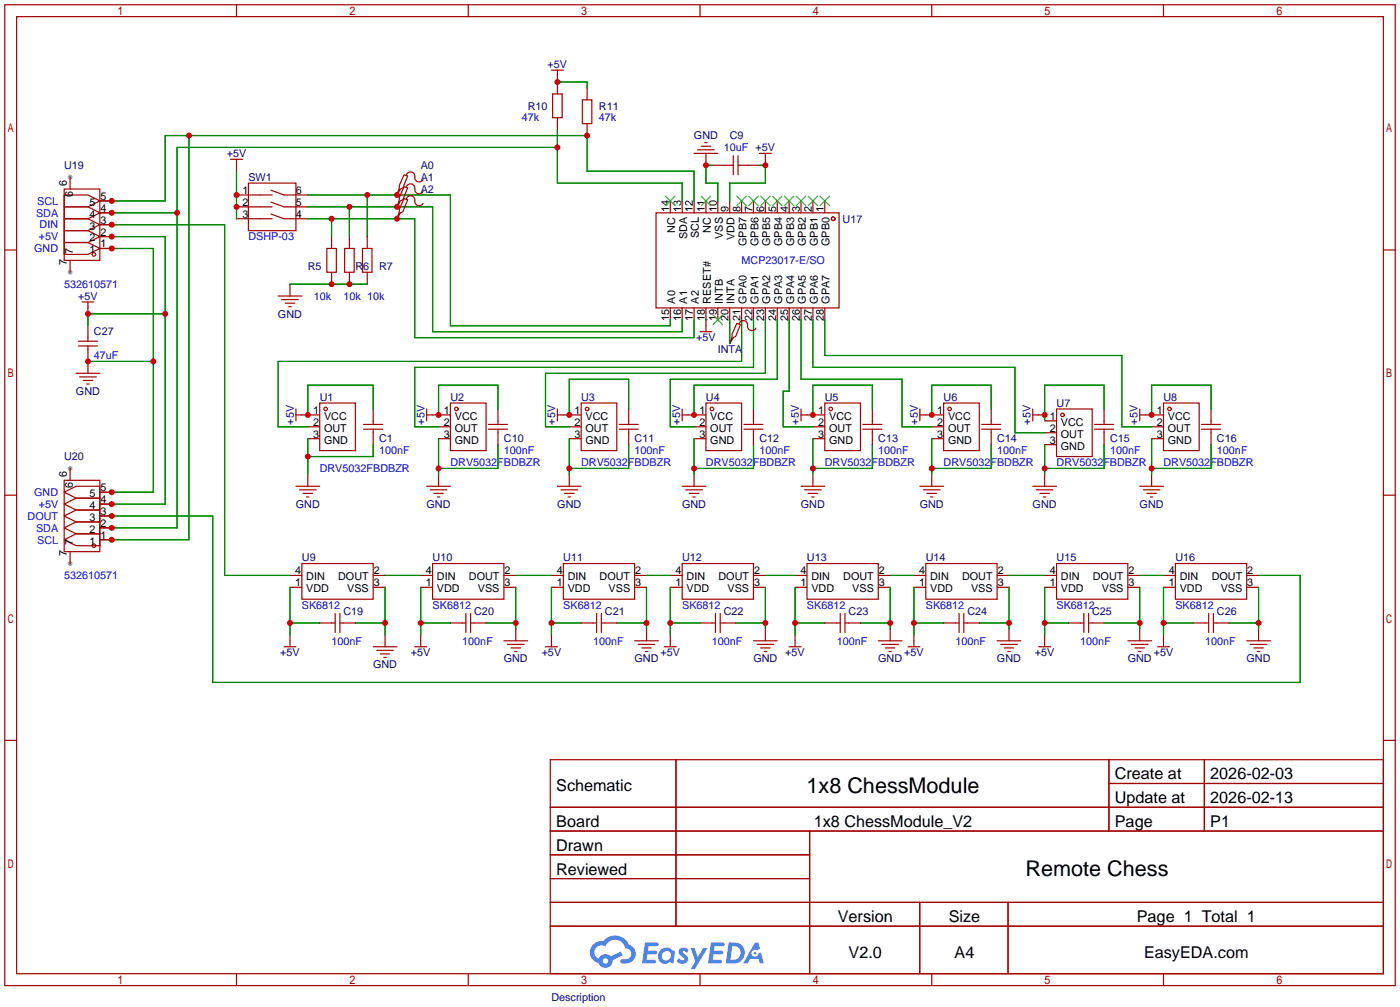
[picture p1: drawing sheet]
<svg xmlns="http://www.w3.org/2000/svg" width="299mm" height="215mm" viewBox="0 0 299 215" stroke-linecap="round" stroke-linejoin="round" font-family="sans-serif">
<g fill="#999">
<circle cx="15" cy="37.8" r=".51"/>
<circle cx="15" cy="58.2" r=".51"/>
<circle cx="15" cy="100.1" r=".51"/>
<circle cx="15" cy="120.4" r=".51"/>
</g>
<g fill="none" stroke="#a10000" stroke-width=".25">
<path d="M1 1h297.2v209.6h-297.2zM3.6 3.6h292.1v204.4h-292.1zM50.5 1v2.6M100.1 1v2.6M149.6 1v2.6M199.1 1v2.6M248.7 1v2.6M1 53.4h2.6M295.7 53.4h2.5M1 105.8h2.6M295.7 105.8h2.5M1 158.2h2.6"/>
<path d="M295.7 158.2h2.5M117.6 162.3h178.1v45.7h-178.1zM117.6 172.5h178.1M117.6 177.5h178.1M144.5 162.3v35.6M173 177.5v30.5M237 162.3v15.2M237 167.4h58.7M257.4 162.3v15.2M117.6 182.6h55.4M117.6 192.8h178.1M117.6 187.7h55.4"/>
<path d="M117.6 197.9h178.1M196.6 192.8v15.2M215.4 192.8v15.2M50.5 208v2.6M100.1 208v2.6M149.6 208v2.6M199.1 208v2.6M248.7 208v2.6"/>
</g>
<g fill="#5487ff">
<path d="M145.3 202.7a1.3 1.3 0 0 1 1.9 .3l-.4 .6a.54 .54 0 0 0-.9-.2l.1 .2a1.34 1.34 0 0 1 .9 1.8 1.47 1.47 0 0 1-2.3-.1l.5-.6 .8 .5a.31 .31 0 0 0 .4-.3 .31 .31 0 0 0-.3-.4 1.12 1.12 0 0 1-.7-1.8z"/>
<path d="M147.6 202.5h.9l.6 2 1.2-2h.9l-2.7 4.6h-.9l1-1.7z"/>
<path d="M137.8 201.4h1.7a1.31 1.31 0 0 1 1.2 .2 .4 .4 0 0 1-.3 .5l-1.8 .1-.1 .9h1.6a.4 .4 0 0 1 .4 .4 .4 .4 0 0 1-.5 .4h-1.6l-.2 1.2h1.4a.46 .46 0 0 1 .5 0 .46 .46 0 0 1 .1 .5l-.4 .2h-2.6z"/>
<path d="M151.9 201.4h1.7a1.32 1.32 0 0 1 1.2 .2 .39 .39 0 0 1-.3 .5l-1.8 .1-.1 .9h1.6a.4 .4 0 0 1 .4 .4 .4 .4 0 0 1-.4 .4h-1.7l-.2 1.2h1.4a.46 .46 0 0 1 .5 0 .46 .46 0 0 1 .1 .5l-.4 .2h-2.6z"/>
<path d="M161.3 201.4h.8l.3 1.3-.6 .4a.75 .75 0 0 0-1.1 .3 .75 .75 0 0 0 .5 1 .75 .75 0 0 0 .9-.7l.5-.2 .6 2.3h-.8l-.3-.9h-1.8l-.5 .9h-1z"/>
<path d="M155.7 201.4l-.6 4.4h1.5a2.27 2.27 0 0 0 2.6-2.2 2.27 2.27 0 0 0-2.7-2.2zM156.5 202.1a1.5 1.5 0 0 1 1.8 1.6 1.5 1.5 0 0 1-1.9 1.4h-.3z"/>
<path d="M141.2 203a1.6 1.6 0 0 0-.3 2.3 1.6 1.6 0 0 0 2.3 .2l.7 .3 .3-2.4-.1-.3-.5-.1a1.58 1.58 0 0 0-2.4 0zM141.8 203.5a.98 .98 0 0 1 1.6 .4 .98 .98 0 0 1-1.1 1.3 .94 .94 0 0 1-.9-.7 .94 .94 0 0 1 .4-1z"/>
<path d="M126.8 201.8a2.37 2.37 0 0 0 1.1 4 1.54 1.54 0 0 0 1.8 1 1.54 1.54 0 0 0 1.2-1.6l2.2-1.1-.5-.8-2 1a1.57 1.57 0 0 0-2.7 .5 1.5 1.5 0 0 1-.7-2.1 1.5 1.5 0 0 1 2.2-.5 2.23 2.23 0 0 1 2.3-1.4 2.23 2.23 0 0 1 2 1.8 1.16 1.16 0 0 1 1.2 1.1 1.16 1.16 0 0 1-1.1 1.2h-.7a.47 .47 0 0 0-.5 .4 .47 .47 0 0 0 .4 .5 2.17 2.17 0 0 0 2.5-.9 2.17 2.17 0 0 0-.3-2.7l-.8-.4a3.2 3.2 0 0 0-5.5-.7l-1.1 .1zM128.8 205.3a.6 .6 0 0 1 1.2 0 .6 .6 0 0 1-1.2 0z"/>
<circle cx="161.4" cy="203.6" r=".28"/>
</g>
<g fill="none" stroke="#a10000" stroke-width=".25">
<path d="M117.9 15h2.5M119.1 15v5.1M125.5 18.8v2.5M15 37.8v2.6M49.3 34h2.5M50.5 34v2.6M53.1 39.1h10.1v10.2h-10.1zM86.4 37.3l.7 .3-1 2.5-.5 .3-.8 1.3 .5-1.6v-.5zM86.4 39.9l.7 .2-1 2.6-.5 .2-.8 1.3 .5-1.5v-.5zM86.9 37.3a.93 .93 0 0 1 1.1-.5 .93 .93 0 0 1 .6 1 .94 .94 0 0 0 .7 1 .94 .94 0 0 0 1.1-.4M86.9 39.9a.93 .93 0 0 1 1.1-.6 .93 .93 0 0 1 .6 1.1 .94 .94 0 0 0 .7 1 .94 .94 0 0 0 1.1-.5M118.1 20.1h2v5h-2z"/>
<path d="M119.1 25.1v2.6M124.5 21.3h2v5.1h-2zM125.5 26.4v2.6M148.3 32.8h5.1M149.1 32h3.6M149.9 31.2h2M150.6 30.5h.5M150.9 32.8v2.5M152.1 35.3h4.6M156.7 33.3v4M157.7 35.3h4.6M157.7 33.3v4"/>
<path d="M162.3 32.8h2.5M163.6 32.8v2.5M13.7 40.4h7.6v15.2h-7.6zM13.7 41.7h5.1l2.5 1.2-2.5 1.3h-5.1zM13.7 44.2h5.1l2.5 1.3-2.5 1.2h-5.1zM13.7 46.7h5.1l2.5 1.3-2.5 1.3h-5.1zM13.7 49.3h5.1l2.5 1.2-2.5 1.3h-5.1zM13.7 51.8h5.1l2.5 1.3-2.5 1.3h-5.1zM15 55.6v2.6M21.3 42.9h2.6M21.3 45.5h2.6M21.3 48h2.6"/>
<path d="M21.3 50.5h2.6M21.3 53.1h2.6M50.5 44.2h7.7M50.5 41.7h7.7M50.5 46.7h7.7M57.9 43.2l2.8 1h5.1M57.9 40.6l2.8 1.1h5.1M57.9 45.7l2.8 1h5.1M69.8 53.1h2.1v5.1h-2.1zM70.9 50.5v2.6M70.9 58.2v2.5M73.7 53.1h2v5.1h-2z"/>
<path d="M74.7 50.5v2.6M74.7 58.2v2.5M77.5 53.1h2v5.1h-2zM78.5 50.5v2.6M78.5 58.2v2.5M84.8 41.4v.3M84.8 43.9v.3M84.8 46.5v.2M86.4 42.4l.7 .3-1 2.5-.5 .3-.8 1.2 .5-1.5v-.5zM86.9 42.4a.93 .93 0 0 1 1.1-.5 .93 .93 0 0 1 .6 1 .94 .94 0 0 0 .7 1 .94 .94 0 0 0 1.1-.5M140.2 45.5h39.1v20.3h-39.1zM143.3 42.9v2.6"/>
<path d="M145.8 42.9v2.6M148.3 42.9v2.6M150.9 42.9v2.6M153.4 42.9v2.6M156 42.9v2.6M158.5 42.9v2.6M161 42.9v2.6M163.6 42.9v2.6M166.1 42.9v2.6M168.7 42.9v2.6M171.2 42.9v2.6M173.7 42.9v2.6"/>
<path d="M176.3 42.9v2.6M16.3 79.8h5M16.8 73.9h4M16.8 72.9h4M17.5 64.5h2.6M18.8 64.5v2.6M18.8 69.6v3.3M18.8 73.9v5.9M59.4 63.2h5.1M60.2 64h3.6M61 64.8h2M61.7 65.5h.5"/>
<path d="M62 60.7v2.5M143.3 65.8v2.5M145.8 65.8v2.5M148.3 65.8v2.5M149.6 70.9h2.5M150.9 65.8v5.1M153.4 65.8v2.5M156 65.8v2.5M156 73.2v.2M157.5 69.1l.7 .2-1 2.6-.5 .2-.7 1.3 .5-1.5v-.5zM158 69.1a.93 .93 0 0 1 1.1-.6 .93 .93 0 0 1 .7 1.1 .94 .94 0 0 0 .6 1 .94 .94 0 0 0 1.1-.5M158.5 65.8v2.5"/>
<path d="M161 65.8v2.5M163.6 65.8v2.5M166.1 65.8v2.5M168.7 65.8v2.5M171.2 65.8v2.5M173.7 65.8v2.5M176.3 65.8v2.5M17 80.5h3.6M17.8 81.3h2M18.5 82h.5M63.2 88.6h5.1M63.2 87.4v2.5"/>
<path d="M65.8 91.2h2.5M65.8 93.7h2.5M68.3 86.1h7.6v10.2h-7.6zM77.7 91.7h4.1M77.7 90.7h4.1M79.8 87.4v3.3M79.8 91.7v3.3M91.2 88.6h5.1M91.2 87.4v2.5M93.7 91.2h2.6M93.7 93.7h2.6M96.3 86.1h7.6v10.2h-7.6z"/>
<path d="M104.4 91.7h4.1M104.4 90.7h4.1M106.4 87.4v3.3M106.4 91.7v3.3M119.1 88.6h5.1M119.1 87.4v2.5M121.7 91.2h2.5M121.7 93.7h2.5M124.2 86.1h7.6v10.2h-7.6zM132.3 91.7h4.1M132.3 90.7h4.1M134.4 87.4v3.3"/>
<path d="M134.4 91.7v3.3M145.8 88.6h5.1M145.8 87.4v2.5M148.3 91.2h2.6M148.3 93.7h2.6M150.9 86.1h7.6v10.2h-7.6zM159 91.7h4.1M159 90.7h4.1M161 87.4v3.3M161 91.7v3.3M171.2 88.6h5.1M171.2 87.4v2.5"/>
<path d="M173.7 91.2h2.6M173.7 93.7h2.6M176.3 86.1h7.6v10.2h-7.6zM184.4 91.7h4.1M184.4 90.7h4.1M186.4 87.4v3.3M186.4 91.7v3.3M196.6 88.6h5.1M196.6 87.4v2.5M199.1 91.2h2.6M199.1 93.7h2.6M201.7 86.1h7.6v10.2h-7.6z"/>
<path d="M209.8 91.7h4.1M209.8 90.7h4.1M211.8 87.4v3.3M211.8 91.7v3.3M220.7 88.6h2.6M220.7 87.4v2.5M223.3 89.9h2.5M223.3 92.5h2.5M223.3 95h2.5M225.8 87.4h7.6v10.1h-7.6zM233.9 91.7h4.1M233.9 90.7h4.1"/>
<path d="M236 87.4v3.3M236 91.7v3.3M243.6 88.6h5.1M243.6 87.4v2.5M246.1 91.2h2.6M246.1 93.7h2.6M248.7 86.1h7.6v10.2h-7.6zM256.8 91.7h4.1M256.8 90.7h4.1M258.8 87.4v3.3M258.8 91.7v3.3M13.7 102.6h7.6v15.3h-7.6z"/>
<path d="M13.7 115.3l2.6-1.3h5v2.6h-5zM13.7 112.8l2.6-1.3h5v2.5h-5zM13.7 110.2l2.6-1.2h5v2.5h-5zM13.7 107.7l2.6-1.3h5v2.6h-5zM13.7 105.2l2.6-1.3h5v2.5h-5zM15 100.1v2.5M15 117.9v2.5M21.3 115.3h2.6M21.3 112.8h2.6M21.3 110.2h2.6M21.3 107.7h2.6M21.3 105.2h2.6"/>
<path d="M63.2 103.9h5.1M64 104.6h3.6M64.8 105.4h2M65.5 106.2h.5M65.8 101.3v2.6M91.2 103.9h5.1M91.9 104.6h3.6M92.7 105.4h2M93.5 106.2h.5M93.7 101.3v2.6M119.1 103.9h5.1M119.9 104.6h3.5"/>
<path d="M120.6 105.4h2.1M121.4 106.2h.5M121.7 101.3v2.6M145.8 103.9h5.1M146.6 104.6h3.5M147.3 105.4h2.1M148.1 106.2h.5M148.3 101.3v2.6M171.2 103.9h5.1M172 104.6h3.5M172.7 105.4h2.1M173.5 106.2h.5"/>
<path d="M173.7 101.3v2.6M196.6 103.9h5.1M197.4 104.6h3.5M198.1 105.4h2.1M198.9 106.2h.5M199.1 101.3v2.6M220.7 103.9h5.1M221.5 104.6h3.5M222.2 105.4h2.1M223 106.2h.5M223.3 101.3v2.6M243.6 103.9h5.1"/>
<path d="M244.3 104.6h3.6M245.1 105.4h2M245.9 106.2h.5M246.1 101.3v2.6M60.7 138.2h2.5M62 125.5h2.5M62 122.9h2.5M62 135.6v2.6M64.5 120.4h15.3v7.6h-15.3zM68.3 133.1h3.3M71.6 131.1v4M72.6 131.1v4"/>
<path d="M72.6 133.1h3.3M79.8 125.5h2.5M79.8 122.9h2.5M79.8 138.2h5M80.5 138.9h3.6M81.3 139.7h2M82.3 135.6v2.6M88.6 138.2h2.6M89.9 125.5h2.6M89.9 122.9h2.6M89.9 135.6v2.6M92.5 120.4h15.2v7.6h-15.2z"/>
<path d="M96.3 133.1h3.3M99.6 131.1v4M100.6 133.1h3.3M100.6 131.1v4M107.7 125.5h2.5M107.7 122.9h2.5M107.7 136.9h5.1M108.5 137.7h3.5M109.2 138.4h2.1M110 139.2h.5M110.2 134.4v2.5M116.6 138.2h2.5"/>
<path d="M117.9 125.5h2.5M117.9 122.9h2.5M117.9 135.6v2.6M120.4 120.4h15.2v7.6h-15.2zM124.2 133.1h3.3M127.5 131.1v4M128.5 133.1h3.3M128.5 131.1v4M135.6 125.5h2.6M135.6 122.9h2.6M135.6 136.9h5.1M136.4 137.7h3.6"/>
<path d="M137.2 138.4h2M137.9 139.2h.5M138.2 134.4v2.5M142 138.2h2.5M143.3 125.5h2.5M143.3 122.9h2.5M143.3 135.6v2.6M145.8 120.4h15.2v7.6h-15.2zM149.6 133.1h3.3M152.9 131.1v4M153.9 133.1h3.3M153.9 131.1v4"/>
<path d="M161 125.5h2.6M161 122.9h2.6M161 136.9h5.1M161.8 137.7h3.6M162.6 138.4h2M163.3 139.2h.5M163.6 134.4v2.5M168.7 138.2h2.5M169.9 125.5h2.6M169.9 122.9h2.6M169.9 135.6v2.6M172.5 120.4h15.2v7.6h-15.2z"/>
<path d="M176.3 133.1h3.3M179.6 131.1v4M180.6 133.1h3.3M180.6 131.1v4M187.7 125.5h2.5M187.7 122.9h2.5M187.7 136.9h5.1M188.5 137.7h3.5M189.2 138.4h2.1M190 139.2h.5M190.2 134.4v2.5M194.1 138.2h2.5"/>
<path d="M195.3 125.5h2.6M195.3 122.9h2.6M195.3 135.6v2.6M197.9 120.4h15.2v7.6h-15.2zM201.7 133.1h3.3M205 131.1v4M206 133.1h3.3M206 131.1v4M213.1 125.5h2.5M213.1 122.9h2.5M213.1 136.9h5.1M213.9 137.7h3.5"/>
<path d="M214.6 138.4h2.1M215.4 139.2h.5M215.6 134.4v2.5M222 138.2h2.5M223.3 125.5h2.5M223.3 122.9h2.5M223.3 135.6v2.6M225.8 120.4h15.2v7.6h-15.2zM228.3 133.1h3.3M231.6 131.1v4M232.7 133.1h3.3M232.7 131.1v4"/>
<path d="M241 125.5h2.6M241 122.9h2.6M241 136.9h5.1M241.8 137.7h3.6M242.6 138.4h2M243.3 139.2h.5M243.6 134.4v2.5M247.4 138.2h2.5M248.7 125.5h2.5M248.7 122.9h2.5M248.7 135.6v2.6M251.2 120.4h15.2v7.6h-15.2z"/>
<path d="M255 133.1h3.3M258.3 131.1v4M259.3 133.1h3.3M259.3 131.1v4M266.4 125.5h2.6M266.4 122.9h2.6M266.4 136.9h5.1M267.2 137.7h3.6M268 138.4h2M268.7 139.2h.5M269 134.4v2.5M82 140.5h.5"/>
<circle cx="20.1" cy="54.4" r=".38"/>
<circle cx="178.1" cy="46.7" r=".38"/>
<circle cx="69.6" cy="87.4" r=".38"/>
<circle cx="97.5" cy="87.4" r=".38"/>
<circle cx="125.5" cy="87.4" r=".38"/>
<circle cx="152.1" cy="87.4" r=".38"/>
<circle cx="177.5" cy="87.4" r=".38"/>
<circle cx="202.9" cy="87.4" r=".38"/>
<circle cx="227.1" cy="88.6" r=".38"/>
<circle cx="249.9" cy="87.4" r=".38"/>
<circle cx="20.1" cy="116.6" r=".38"/>
</g>
<g fill="none" stroke="#3c3" stroke-width=".25">
<path d="M142.2 41.9l2.1 2M144.3 41.9l-2.1 2M149.9 41.9l2 2M151.9 41.9l-2 2M157.5 41.9l2 2M159.5 41.9l-2 2M160 41.9l2.1 2M162.1 41.9l-2.1 2M162.6 41.9l2 2M164.6 41.9l-2 2M165.1 41.9l2 2M167.1 41.9l-2 2"/>
<path d="M167.6 41.9l2.1 2M169.7 41.9l-2.1 2M170.2 41.9l2 2M172.2 41.9l-2 2M172.7 41.9l2.1 2M174.8 41.9l-2.1 2M175.3 41.9l2 2M177.3 41.9l-2 2M152.4 67.3l2 2M154.4 67.3l-2 2"/>
</g>
<g fill="none" stroke="#008700" stroke-width=".25">
<path d="M119.1 17.5h6.4v1.3M40.4 29v86.3h-16.5M50.5 36.6v10.1M119.1 27.7v11.4h26.7v3.8M119.1 31.5h-81.3v81.3h-13.9M152.1 35.3h-1.2v3.8h2.5v3.8M162.3 35.3h1.3v3.8h-7.6v3.8M23.9 42.9h11.4v-13.9h90.2v7.6h22.8v6.3M23.9 48h24.1v74.9h14M23.9 53.1h8.9v52.1h-8.9M23.9 50.5h11.4v57.2h-11.4M23.9 45.5h13.9"/>
<path d="M65.8 46.7h22.8v25.4h59.7v-3.8M65.8 41.7h30.5v27.9h47v-1.3M65.8 44.2h26.7v26.7h53.3v-2.6M70.9 46.7v3.8M74.7 44.2v6.3M78.5 41.7v8.8M18.8 77.2h14M35.3 67.1h-16.5v2.5M62 60.7h16.5M150.9 68.3h.1M156 68.3v5.1M158.5 68.3v8.9h-99.1v14h6.4"/>
<path d="M161 68.3v10.2h-72.4v12.7h5.1M163.6 68.3v11.5h-47v11.4h5.1M166.1 68.3v12.7h-22.8v10.2h5M168.7 68.3v15.3h-1.3v7.6h6.3M171.2 68.3v12.7h21.6v10.2h6.3M173.7 68.3v10.2h43.2v14h6.4M176.3 68.3v7.6h63.5v15.3h6.3M65.8 93.7v7.6M79.8 87.4v-5.1h-14v6.3M79.8 95v2.5h-14M93.7 93.7v7.6M106.4 95v5.1h-12.7"/>
<path d="M106.4 87.4v-5.1h-12.7v6.3M121.7 93.7v7.6M134.4 87.4v-6.4h-12.7v7.6M134.4 95v5.1h-12.7M148.3 93.7v7.6M161 87.4v-5.1h-12.7v6.3M161 95v5.1h-12.7M173.7 93.7v7.6M186.4 87.4v-5.1h-12.7v6.3M186.4 95v5.1h-12.7M199.1 93.7v7.6M211.8 95v5.1h-12.7"/>
<path d="M211.8 87.4v-5.1h-12.7v6.3M223.3 95v6.3M236 95v5.1h-12.7M236 87.4v-5.1h-12.7v7.6M246.1 93.7v7.6M258.8 87.4v-5.1h-12.7v6.3M258.8 95v5.1h-12.7M23.9 110.2h21.6v35.6h232.4v-22.9h-8.9M62 133.1h6.3M62 125.5v10.1M75.9 133.1h6.4M82.3 122.9h7.6"/>
<path d="M82.3 125.5v10.1M89.9 133.1h6.4M89.9 125.5v10.1M103.9 133.1h6.3M110.2 122.9h7.7M110.2 125.5v8.9M117.9 133.1h6.3M117.9 125.5v10.1M131.8 133.1h6.4M138.2 122.9h5.1M138.2 125.5v8.9M143.3 125.5v10.1"/>
<path d="M143.3 133.1h6.3M157.2 133.1h6.4M163.6 125.5v8.9M163.6 122.9h6.3M169.9 133.1h6.4M169.9 125.5v10.1M183.9 133.1h6.3M190.2 122.9h5.1M190.2 125.5v8.9M195.3 133.1h6.4M195.3 125.5v10.1M209.3 133.1h6.3"/>
<path d="M215.6 122.9h7.7M215.6 125.5v8.9M223.3 125.5v10.1M223.3 133.1h5M236 133.1h7.6M243.6 122.9h5.1M243.6 125.5v8.9M248.7 133.1h6.3M248.7 125.5v10.1M262.6 133.1h6.4M269 125.5v8.9"/>
</g>
<g fill="#c00">
<circle cx="163.6" cy="35.3" r=".63"/>
<circle cx="246.1" cy="100.1" r=".63"/>
<circle cx="223.3" cy="100.1" r=".63"/>
<circle cx="199.1" cy="100.1" r=".63"/>
<circle cx="173.7" cy="100.1" r=".63"/>
<circle cx="148.3" cy="100.1" r=".63"/>
<circle cx="121.7" cy="100.1" r=".63"/>
<circle cx="93.7" cy="100.1" r=".63"/>
<circle cx="150.9" cy="35.3" r=".63"/>
<circle cx="82.3" cy="133.1" r=".63"/>
<circle cx="110.2" cy="133.1" r=".63"/>
<circle cx="138.2" cy="133.1" r=".63"/>
<circle cx="163.6" cy="133.1" r=".63"/>
<circle cx="190.2" cy="133.1" r=".63"/>
<circle cx="215.6" cy="133.1" r=".63"/>
<circle cx="243.6" cy="133.1" r=".63"/>
<circle cx="269" cy="133.1" r=".63"/>
<circle cx="62" cy="133.1" r=".63"/>
<circle cx="89.9" cy="133.1" r=".63"/>
<circle cx="117.9" cy="133.1" r=".63"/>
<circle cx="143.3" cy="133.1" r=".63"/>
<circle cx="169.9" cy="133.1" r=".63"/>
<circle cx="195.3" cy="133.1" r=".63"/>
<circle cx="223.3" cy="133.1" r=".63"/>
<circle cx="248.7" cy="133.1" r=".63"/>
<circle cx="65.8" cy="97.5" r=".63"/>
<circle cx="65.8" cy="88.6" r=".63"/>
<circle cx="93.7" cy="88.6" r=".63"/>
<circle cx="121.7" cy="88.6" r=".63"/>
<circle cx="148.3" cy="88.6" r=".63"/>
<circle cx="173.7" cy="88.6" r=".63"/>
<circle cx="199.1" cy="88.6" r=".63"/>
<circle cx="223.3" cy="88.6" r=".63"/>
<circle cx="246.1" cy="88.6" r=".63"/>
<circle cx="119.1" cy="17.5" r=".63"/>
<circle cx="23.9" cy="110.2" r=".63"/>
<circle cx="84.8" cy="41.7" r=".63"/>
<circle cx="78.5" cy="41.7" r=".63"/>
<circle cx="32.8" cy="77.2" r=".63"/>
<circle cx="18.8" cy="77.2" r=".63"/>
<circle cx="23.9" cy="105.2" r=".63"/>
<circle cx="23.9" cy="53.1" r=".63"/>
<circle cx="70.9" cy="46.7" r=".63"/>
<circle cx="84.8" cy="46.7" r=".63"/>
<circle cx="84.8" cy="44.2" r=".63"/>
<circle cx="74.7" cy="44.2" r=".63"/>
<circle cx="70.9" cy="60.7" r=".63"/>
<circle cx="74.7" cy="60.7" r=".63"/>
<circle cx="125.5" cy="29" r=".63"/>
<circle cx="40.4" cy="29" r=".63"/>
<circle cx="23.9" cy="42.9" r=".63"/>
<circle cx="23.9" cy="115.3" r=".63"/>
<circle cx="119.1" cy="31.5" r=".63"/>
<circle cx="37.8" cy="45.5" r=".63"/>
<circle cx="23.9" cy="45.5" r=".63"/>
<circle cx="23.9" cy="112.8" r=".63"/>
<circle cx="50.5" cy="41.7" r=".63"/>
<circle cx="50.5" cy="44.2" r=".63"/>
<circle cx="35.3" cy="67.1" r=".63"/>
<circle cx="18.8" cy="67.1" r=".63"/>
<circle cx="23.9" cy="50.5" r=".63"/>
<circle cx="23.9" cy="107.7" r=".63"/>
<circle cx="23.9" cy="48" r=".63"/>
</g>
<g font-size="4.6">
<text x="172.4" y="169.4">1x8 ChessModule</text>
<text x="219.2" y="187.2">Remote Chess</text>
</g>
<g font-size="3.5">
<text x="238.3" y="166.5">Create at</text>
<text x="258.7" y="166.5">2026-02-03</text>
<text x="118.9" y="169.1">Schematic</text>
<text x="238.3" y="171.6">Update at</text>
<text x="258.7" y="171.6">2026-02-13</text>
<text x="118.9" y="176.7">Board</text>
<text x="173.9" y="176.7">1x8 ChessModule_V2</text>
<text x="238.3" y="176.7">Page</text>
<text x="258.7" y="176.7">P1</text>
<text x="118.9" y="181.8">Drawn</text>
<text x="118.9" y="186.8">Reviewed</text>
<text x="179.1" y="197">Version</text>
<text x="202.8" y="197">Size</text>
<text x="243" y="197">Page 1 Total 1</text>
<text x="181.4" y="204.6">V2.0</text>
<text x="204" y="204.6">A4</text>
<text x="244.5" y="204.6">EasyEDA.com</text>
</g>
<g font-size="2.3" fill="#000080">
<text x="117" y="14.5">+5V</text>
<text x="112.8" y="23.4">R10</text>
<text x="128" y="23.4">R11</text>
<text x="148.3" y="29.8">GND</text>
<text x="156" y="29.8">C9</text>
<text x="48.5" y="33.6">+5V</text>
<text x="13.7" y="36.1">U19</text>
<text x="53.1" y="38.7">SW1</text>
<text x="89.9" y="36.1">A0</text>
<text x="89.9" y="38.7">A1</text>
<text x="89.9" y="41.2">A2</text>
<text x="180.1" y="47.5">U17</text>
<text x="65.8" y="57.7">R5</text>
<text x="75.9" y="57.7">R6</text>
<text x="81" y="57.7">R7</text>
<text x="16.7" y="64.1">+5V</text>
<text x="20.1" y="71.7">C27</text>
<text x="59.4" y="67.9">GND</text>
<text x="148.8" y="72.9">+5V</text>
<text x="153.4" y="75.5">INTA</text>
<text x="16.2" y="84.4">GND</text>
<text x="68.3" y="85.6">U1</text>
<text x="96.3" y="85.6">U2</text>
<text x="124.2" y="85.6">U3</text>
<text x="150.9" y="85.6">U4</text>
<text x="176.3" y="85.6">U5</text>
<text x="201.7" y="85.6">U6</text>
<text x="225.8" y="86.9">U7</text>
<text x="248.7" y="85.6">U8</text>
<text x="62.8" y="90.7" transform="rotate(-90 62.8 90.7)">+5V</text>
<text x="81" y="94.5">C1</text>
<text x="90.7" y="90.7" transform="rotate(-90 90.7 90.7)">+5V</text>
<text x="107.7" y="94.5">C10</text>
<text x="118.7" y="90.7" transform="rotate(-90 118.7 90.7)">+5V</text>
<text x="135.6" y="94.5">C11</text>
<text x="145.3" y="90.7" transform="rotate(-90 145.3 90.7)">+5V</text>
<text x="162.3" y="94.5">C12</text>
<text x="170.7" y="90.7" transform="rotate(-90 170.7 90.7)">+5V</text>
<text x="187.7" y="94.5">C13</text>
<text x="196.1" y="90.7" transform="rotate(-90 196.1 90.7)">+5V</text>
<text x="213.1" y="94.5">C14</text>
<text x="220.3" y="90.7" transform="rotate(-90 220.3 90.7)">+5V</text>
<text x="237.2" y="94.5">C15</text>
<text x="243.1" y="90.7" transform="rotate(-90 243.1 90.7)">+5V</text>
<text x="260.1" y="94.5">C16</text>
<text x="13.7" y="98.3">U20</text>
<text x="63.2" y="108.5">GND</text>
<text x="91.2" y="108.5">GND</text>
<text x="119.1" y="108.5">GND</text>
<text x="145.8" y="108.5">GND</text>
<text x="171.2" y="108.5">GND</text>
<text x="196.6" y="108.5">GND</text>
<text x="220.7" y="108.5">GND</text>
<text x="243.6" y="108.5">GND</text>
<text x="64.5" y="119.9">U9</text>
<text x="92.5" y="119.9">U10</text>
<text x="120.4" y="119.9">U11</text>
<text x="145.8" y="119.9">U12</text>
<text x="172.5" y="119.9">U13</text>
<text x="197.9" y="119.9">U14</text>
<text x="225.8" y="119.9">U15</text>
<text x="251.2" y="119.9">U16</text>
<text x="73.4" y="131.4">C19</text>
<text x="101.3" y="131.4">C20</text>
<text x="129.3" y="131.4">C21</text>
<text x="154.7" y="131.4">C22</text>
<text x="181.4" y="131.4">C23</text>
<text x="206.8" y="131.4">C24</text>
<text x="233.4" y="131.4">C25</text>
<text x="260.1" y="131.4">C26</text>
<text x="59.9" y="140.3">+5V</text>
<text x="79.7" y="142.8">GND</text>
<text x="87.8" y="140.3">+5V</text>
<text x="107.7" y="141.5">GND</text>
<text x="115.8" y="140.3">+5V</text>
<text x="135.6" y="141.5">GND</text>
<text x="141.2" y="140.3">+5V</text>
<text x="161" y="141.5">GND</text>
<text x="167.8" y="140.3">+5V</text>
<text x="187.7" y="141.5">GND</text>
<text x="193.2" y="140.3">+5V</text>
<text x="213.1" y="141.5">GND</text>
<text x="221.2" y="140.3">+5V</text>
<text x="241" y="141.5">GND</text>
<text x="246.6" y="140.3">+5V</text>
<text x="266.4" y="141.5">GND</text>
<text x="117.9" y="213.9">Description</text>
</g>
<g font-size="2.3" fill="#00f">
<text x="111.5" y="26">47k</text>
<text x="128" y="26">47k</text>
<text x="154.7" y="32.3">10uF +5V</text>
<text x="7.7" y="46.3">SDA</text>
<text x="8" y="43.7">SCL</text>
<text x="7.3" y="53.9">GND</text>
<text x="8.3" y="51.4">+5V</text>
<text x="8.5" y="48.8">DIN</text>
<text x="53.1" y="51.4">DSHP-03</text>
<text x="158.5" y="56.4">MCP23017-E/SO</text>
<text x="13.7" y="61.5">532610571</text>
<text x="67.1" y="64.1">10k</text>
<text x="73.4" y="64.1">10k 10k</text>
<text x="20.1" y="76.8">47uF</text>
<text x="68.3" y="100.9">DRV5032FBDBZR</text>
<text x="81" y="97.1">100nF</text>
<text x="96.3" y="99.6">DRV5032FBDBZR</text>
<text x="107.7" y="97.1">100nF</text>
<text x="124.2" y="99.6">DRV5032FBDBZR</text>
<text x="135.6" y="97.1">100nF</text>
<text x="150.9" y="99.6">DRV5032FBDBZR</text>
<text x="162.3" y="97.1">100nF</text>
<text x="176.3" y="99.6">DRV5032FBDBZR</text>
<text x="187.7" y="97.1">100nF</text>
<text x="201.7" y="99.6">DRV5032FBDBZR</text>
<text x="213.1" y="97.1">100nF</text>
<text x="225.8" y="99.6">DRV5032FBDBZR</text>
<text x="237.2" y="97.1">100nF</text>
<text x="248.7" y="99.6">DRV5032FBDBZR</text>
<text x="260.1" y="97.1">100nF</text>
<text x="7.3" y="106">GND</text>
<text x="5.9" y="111">DOUT</text>
<text x="7.7" y="113.6">SDA</text>
<text x="8.3" y="108.5">+5V</text>
<text x="8" y="116.1">SCL</text>
<text x="13.7" y="123.7">532610571</text>
<text x="64.5" y="130.1">SK6812</text>
<text x="92.5" y="130.1">SK6812</text>
<text x="120.4" y="130.1">SK6812</text>
<text x="145.8" y="130.1">SK6812</text>
<text x="172.5" y="130.1">SK6812</text>
<text x="197.9" y="130.1">SK6812</text>
<text x="225.8" y="130.1">SK6812</text>
<text x="251.2" y="130.1">SK6812</text>
<text x="70.9" y="137.7">100nF</text>
<text x="98.8" y="137.7">100nF</text>
<text x="126.7" y="137.7">100nF</text>
<text x="152.1" y="137.7">100nF</text>
<text x="178.8" y="137.7">100nF</text>
<text x="204.2" y="137.7">100nF</text>
<text x="230.9" y="137.7">100nF</text>
<text x="257.6" y="137.7">100nF</text>
</g>
<g font-size="2.3">
<text x="14.3" y="39.8" transform="rotate(-90 14.3 39.8)">6</text>
<text x="51.8" y="41.4">1</text>
<text x="63.2" y="41.4">6</text>
<text x="15.5" y="42.1" transform="rotate(-90 15.5 42.1)">6</text>
<text x="19.1" y="46.5">4</text>
<text x="19.1" y="44">5</text>
<text x="21.5" y="47.8">3</text>
<text x="21.5" y="45.2">4</text>
<text x="21.5" y="42.7">5</text>
<text x="51.8" y="44">2</text>
<text x="51.8" y="46.5">3</text>
<text x="63.2" y="44">5</text>
<text x="63.2" y="46.5">4</text>
<text x="143" y="45.3" transform="rotate(-90 143 45.3)">14</text>
<text x="145.6" y="45.3" transform="rotate(-90 145.6 45.3)">13</text>
<text x="148.1" y="45.3" transform="rotate(-90 148.1 45.3)">12</text>
<text x="150.6" y="45.3" transform="rotate(-90 150.6 45.3)">11</text>
<text x="153.2" y="45.3" transform="rotate(-90 153.2 45.3)">10</text>
<text x="155.7" y="45.3" transform="rotate(-90 155.7 45.3)">9</text>
<text x="158.3" y="45.3" transform="rotate(-90 158.3 45.3)">8</text>
<text x="160.8" y="45.3" transform="rotate(-90 160.8 45.3)">7</text>
<text x="163.3" y="45.3" transform="rotate(-90 163.3 45.3)">6</text>
<text x="165.9" y="45.3" transform="rotate(-90 165.9 45.3)">5</text>
<text x="168.4" y="45.3" transform="rotate(-90 168.4 45.3)">4</text>
<text x="171" y="45.3" transform="rotate(-90 171 45.3)">3</text>
<text x="173.5" y="45.3" transform="rotate(-90 173.5 45.3)">2</text>
<text x="176" y="45.3" transform="rotate(-90 176 45.3)">1</text>
<text x="19.1" y="51.6">2</text>
<text x="19.1" y="49">3</text>
<text x="21.5" y="52.9">1</text>
<text x="21.5" y="50.3">2</text>
<text x="144.3" y="49.7" transform="rotate(-90 144.3 49.7)">NC</text>
<text x="146.8" y="51.2" transform="rotate(-90 146.8 51.2)">SDA</text>
<text x="149.4" y="50.9" transform="rotate(-90 149.4 50.9)">SCL</text>
<text x="151.9" y="49.7" transform="rotate(-90 151.9 49.7)">NC</text>
<text x="154.5" y="51" transform="rotate(-90 154.5 51)">VSS</text>
<text x="157" y="51.3" transform="rotate(-90 157 51.3)">VDD</text>
<text x="159.5" y="52.6" transform="rotate(-90 159.5 52.6)">GPB7</text>
<text x="162.1" y="52.6" transform="rotate(-90 162.1 52.6)">GPB6</text>
<text x="164.6" y="52.6" transform="rotate(-90 164.6 52.6)">GPB5</text>
<text x="167.2" y="52.6" transform="rotate(-90 167.2 52.6)">GPB4</text>
<text x="169.7" y="52.6" transform="rotate(-90 169.7 52.6)">GPB3</text>
<text x="172.2" y="52.6" transform="rotate(-90 172.2 52.6)">GPB2</text>
<text x="174.8" y="52.6" transform="rotate(-90 174.8 52.6)">GPB1</text>
<text x="177.3" y="52.6" transform="rotate(-90 177.3 52.6)">GPB0</text>
<text x="14.3" y="56.6" transform="rotate(-90 14.3 56.6)">7</text>
<text x="15.5" y="54.2" transform="rotate(-90 15.5 54.2)">7</text>
<text x="19.1" y="54.1">1</text>
<text x="144.3" y="64.8" transform="rotate(-90 144.3 64.8)">A0</text>
<text x="146.8" y="64.8" transform="rotate(-90 146.8 64.8)">A1</text>
<text x="149.4" y="64.8" transform="rotate(-90 149.4 64.8)">A2</text>
<text x="151.9" y="64.8" transform="rotate(-90 151.9 64.8)">RESET#</text>
<text x="154.5" y="64.8" transform="rotate(-90 154.5 64.8)">INTB</text>
<text x="157" y="64.8" transform="rotate(-90 157 64.8)">INTA</text>
<text x="159.5" y="64.8" transform="rotate(-90 159.5 64.8)">GPA0</text>
<text x="162.1" y="64.8" transform="rotate(-90 162.1 64.8)">GPA1</text>
<text x="164.6" y="64.8" transform="rotate(-90 164.6 64.8)">GPA2</text>
<text x="167.2" y="64.8" transform="rotate(-90 167.2 64.8)">GPA3</text>
<text x="169.7" y="64.8" transform="rotate(-90 169.7 64.8)">GPA4</text>
<text x="172.2" y="64.8" transform="rotate(-90 172.2 64.8)">GPA5</text>
<text x="174.8" y="64.8" transform="rotate(-90 174.8 64.8)">GPA6</text>
<text x="177.3" y="64.8" transform="rotate(-90 177.3 64.8)">GPA7</text>
<text x="143" y="68.5" transform="rotate(-90 143 68.5)">15</text>
<text x="145.6" y="68.5" transform="rotate(-90 145.6 68.5)">16</text>
<text x="148.1" y="68.5" transform="rotate(-90 148.1 68.5)">17</text>
<text x="150.6" y="68.5" transform="rotate(-90 150.6 68.5)">18</text>
<text x="153.2" y="68.5" transform="rotate(-90 153.2 68.5)">19</text>
<text x="155.7" y="68.5" transform="rotate(-90 155.7 68.5)">20</text>
<text x="158.3" y="68.5" transform="rotate(-90 158.3 68.5)">21</text>
<text x="160.8" y="68.5" transform="rotate(-90 160.8 68.5)">22</text>
<text x="163.3" y="68.5" transform="rotate(-90 163.3 68.5)">23</text>
<text x="165.9" y="68.5" transform="rotate(-90 165.9 68.5)">24</text>
<text x="168.4" y="68.5" transform="rotate(-90 168.4 68.5)">25</text>
<text x="171" y="68.5" transform="rotate(-90 171 68.5)">26</text>
<text x="173.5" y="68.5" transform="rotate(-90 173.5 68.5)">27</text>
<text x="176" y="68.5" transform="rotate(-90 176 68.5)">28</text>
<text x="66.9" y="88.4">1</text>
<text x="69.3" y="89.7">VCC</text>
<text x="94.9" y="88.4">1</text>
<text x="97.2" y="89.7">VCC</text>
<text x="122.8" y="88.4">1</text>
<text x="125.1" y="89.7">VCC</text>
<text x="149.5" y="88.4">1</text>
<text x="151.8" y="89.7">VCC</text>
<text x="174.9" y="88.4">1</text>
<text x="177.2" y="89.7">VCC</text>
<text x="200.3" y="88.4">1</text>
<text x="202.6" y="89.7">VCC</text>
<text x="224.4" y="89.7">1</text>
<text x="247.3" y="88.4">1</text>
<text x="249.6" y="89.7">VCC</text>
<text x="66.9" y="91">2</text>
<text x="66.9" y="93.5">3</text>
<text x="69.3" y="92.2">OUT</text>
<text x="69.3" y="94.8">GND</text>
<text x="94.9" y="91">2</text>
<text x="94.9" y="93.5">3</text>
<text x="97.2" y="92.2">OUT</text>
<text x="97.2" y="94.8">GND</text>
<text x="122.8" y="91">2</text>
<text x="122.8" y="93.5">3</text>
<text x="125.1" y="92.2">OUT</text>
<text x="125.1" y="94.8">GND</text>
<text x="149.5" y="91">2</text>
<text x="149.5" y="93.5">3</text>
<text x="151.8" y="92.2">OUT</text>
<text x="151.8" y="94.8">GND</text>
<text x="174.9" y="91">2</text>
<text x="174.9" y="93.5">3</text>
<text x="177.2" y="92.2">OUT</text>
<text x="177.2" y="94.8">GND</text>
<text x="200.3" y="91">2</text>
<text x="200.3" y="93.5">3</text>
<text x="202.6" y="92.2">OUT</text>
<text x="202.6" y="94.8">GND</text>
<text x="224.4" y="92.2">2</text>
<text x="224.4" y="94.8">3</text>
<text x="226.7" y="91">VCC</text>
<text x="226.7" y="93.5">OUT</text>
<text x="247.3" y="91">2</text>
<text x="247.3" y="93.5">3</text>
<text x="249.6" y="92.2">OUT</text>
<text x="249.6" y="94.8">GND</text>
<text x="226.7" y="96">GND</text>
<text x="14.3" y="102" transform="rotate(-90 14.3 102)">6</text>
<text x="15.5" y="104.4" transform="rotate(-90 15.5 104.4)">6</text>
<text x="19.1" y="106.2">5</text>
<text x="21.5" y="107.5">4</text>
<text x="21.5" y="104.9">5</text>
<text x="19.1" y="113.8">2</text>
<text x="19.1" y="111.3">3</text>
<text x="19.1" y="108.7">4</text>
<text x="21.5" y="112.5">2</text>
<text x="21.5" y="110">3</text>
<text x="14.3" y="118.8" transform="rotate(-90 14.3 118.8)">7</text>
<text x="15.5" y="116.4" transform="rotate(-90 15.5 116.4)">7</text>
<text x="19.1" y="116.4">1</text>
<text x="21.5" y="115.1">1</text>
<text x="63.1" y="125.2">1</text>
<text x="63.1" y="122.7">4</text>
<text x="65.5" y="124">DIN</text>
<text x="72.3" y="124">DOUT</text>
<text x="79.9" y="122.7">2</text>
<text x="79.9" y="125.2">3</text>
<text x="91" y="125.2">1</text>
<text x="91" y="122.7">4</text>
<text x="93.4" y="124">DIN</text>
<text x="100.2" y="124">DOUT</text>
<text x="107.8" y="122.7">2</text>
<text x="107.8" y="125.2">3</text>
<text x="119" y="125.2">1</text>
<text x="119" y="122.7">4</text>
<text x="121.3" y="124">DIN</text>
<text x="128.2" y="124">DOUT</text>
<text x="135.8" y="122.7">2</text>
<text x="135.8" y="125.2">3</text>
<text x="144.4" y="125.2">1</text>
<text x="144.4" y="122.7">4</text>
<text x="146.7" y="124">DIN</text>
<text x="153.6" y="124">DOUT</text>
<text x="161.2" y="122.7">2</text>
<text x="161.2" y="125.2">3</text>
<text x="171.1" y="125.2">1</text>
<text x="171.1" y="122.7">4</text>
<text x="173.4" y="124">DIN</text>
<text x="180.2" y="124">DOUT</text>
<text x="187.8" y="122.7">2</text>
<text x="187.8" y="125.2">3</text>
<text x="196.5" y="125.2">1</text>
<text x="196.5" y="122.7">4</text>
<text x="198.8" y="124">DIN</text>
<text x="205.6" y="124">DOUT</text>
<text x="213.2" y="122.7">2</text>
<text x="213.2" y="125.2">3</text>
<text x="224.4" y="125.2">1</text>
<text x="224.4" y="122.7">4</text>
<text x="226.7" y="124">DIN</text>
<text x="233.6" y="124">DOUT</text>
<text x="241.2" y="122.7">2</text>
<text x="241.2" y="125.2">3</text>
<text x="249.8" y="125.2">1</text>
<text x="249.8" y="122.7">4</text>
<text x="252.1" y="124">DIN</text>
<text x="259" y="124">DOUT</text>
<text x="266.6" y="122.7">2</text>
<text x="266.6" y="125.2">3</text>
<text x="65.5" y="126.5">VDD</text>
<text x="74.2" y="126.5">VSS</text>
<text x="93.4" y="126.5">VDD</text>
<text x="102.1" y="126.5">VSS</text>
<text x="121.3" y="126.5">VDD</text>
<text x="130.1" y="126.5">VSS</text>
<text x="146.7" y="126.5">VDD</text>
<text x="155.5" y="126.5">VSS</text>
<text x="173.4" y="126.5">VDD</text>
<text x="182.1" y="126.5">VSS</text>
<text x="198.8" y="126.5">VDD</text>
<text x="207.5" y="126.5">VSS</text>
<text x="226.7" y="126.5">VDD</text>
<text x="235.5" y="126.5">VSS</text>
<text x="252.1" y="126.5">VDD</text>
<text x="260.9" y="126.5">VSS</text>
</g>
</svg>
